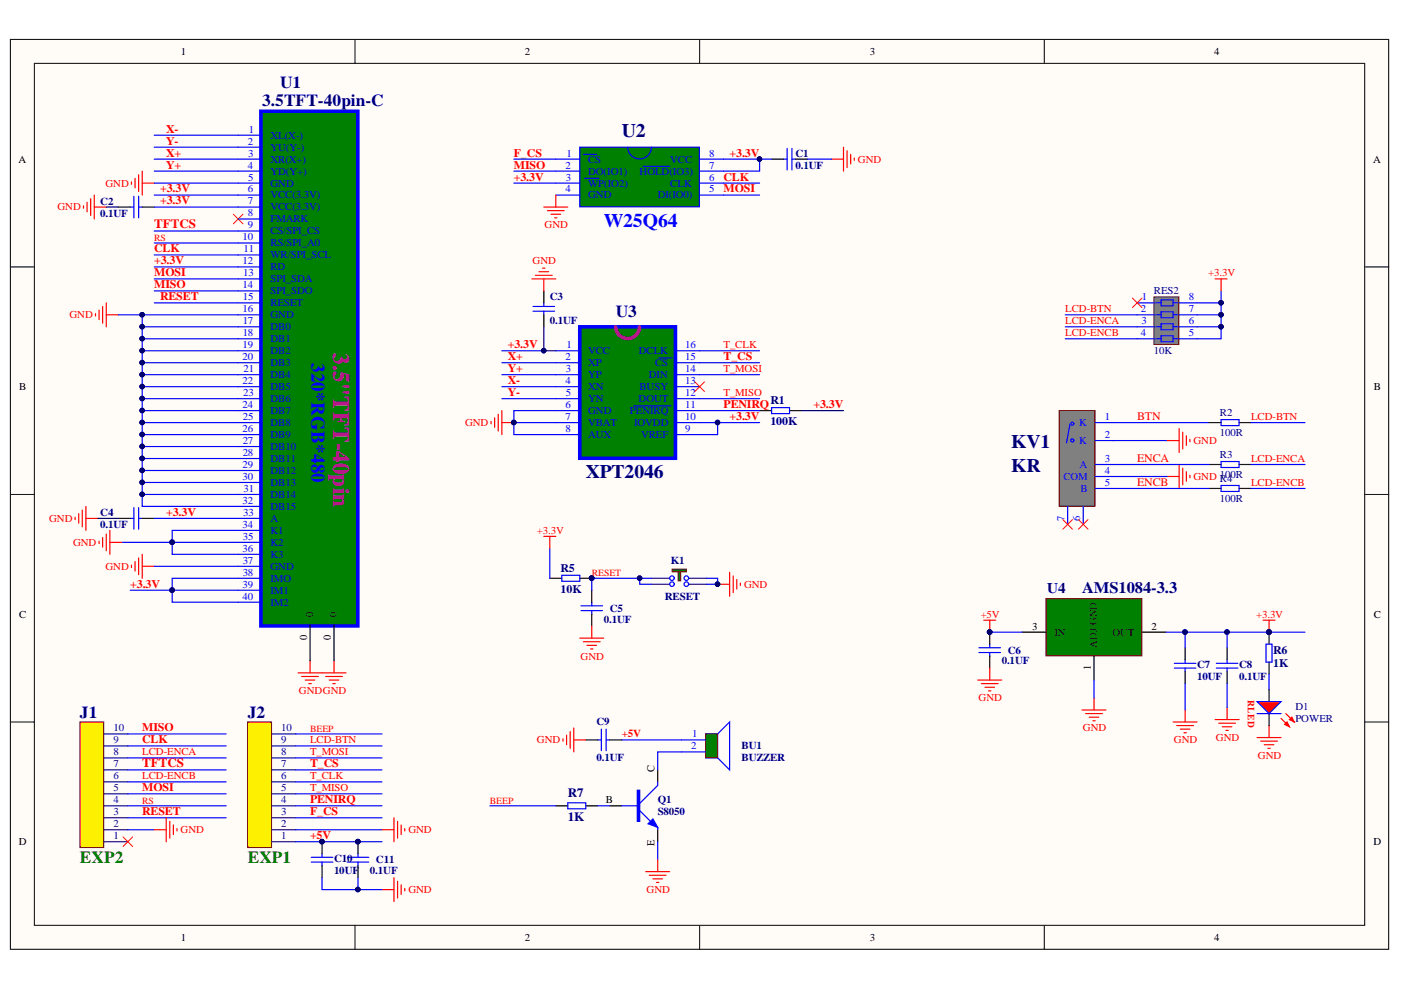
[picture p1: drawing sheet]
<svg xmlns="http://www.w3.org/2000/svg" width="297mm" height="210mm" viewBox="0 0 297 210" stroke-linecap="round" stroke-linejoin="round" font-family="sans-serif">
<g fill="#fffcf8" stroke="#000" stroke-width=".21">
<path d="M2.2 8.4h292.2v192.9h-292.2z"/>
<path d="M7.3 13.4h282v182.8h-282z"/>
</g>
<path d="M75.3 8.4v5M148.3 8.4v5M221.4 8.4v5M2.2 56.6h5.1M289.4 56.6h5.1M2.2 104.8h5.1M289.4 104.8h5.1M2.2 153.1h5.1M289.4 153.1h5.1M75.3 196.2v5.1M148.3 196.2v5.1M221.4 196.2v5.1" fill="none" stroke="#000" stroke-width=".21"/>
<g fill="none" stroke="#f00" stroke-width=".25">
<path d="M27.9 38.6v.5M28.6 37.8v2M29.4 37v3.6M30.2 36.3v5.1M30.2 38.8h2.5M17.7 43.6v.6M18.5 42.9v2M19.2 42.1v3.6M20 41.4v5M20 43.9h2.5M20.2 66.5v.5M21 65.7v2.1"/>
<path d="M21.8 65v3.5M22.5 64.2v5.1M22.5 66.8h2.6M15.9 109.7v.5M16.7 108.9v2M17.4 108.1v3.6M18.2 107.4v5.1M18.2 109.9h2.6M27.9 119.8v.5M28.6 119.1v2M29.4 118.3v3.5M30.2 117.5v5.1"/>
<path d="M30.2 120.1h2.5M63.2 142.7h10.2M64 143.4h3.5M64.7 144.2h2.1M65.5 145h.5M65.7 140.1v2.6M69 143.4h3.6M69.8 144.2h2M70.6 145h.5M70.8 140.1v2.6"/>
</g>
<g fill="none" stroke="#00f" stroke-width=".25">
<path d="M32.7 28.7h17.8M32.7 31.2h17.8M32.7 33.7h17.8M32.7 36.3h17.8M32.7 38.8h17.8M27.6 43.9h.8M28.4 41.6v4.6M29.4 43.9h.8M29.4 41.6v4.6M32.7 43.9h17.8M32.7 41.4h17.8M32.7 49h17.8"/>
<path d="M32.7 51.5h17.8M32.7 54.1h17.8M32.7 56.6h17.8M32.7 59.1h17.8M25.1 66.8h25.4M30.2 66.8v40.6h20.3M30.2 69.3h20.3M30.2 71.8h20.3M30.2 74.4h20.3M30.2 76.9h20.3M30.2 79.4h20.3M32.7 64.2h17.8"/>
<path d="M30.2 82h20.3M30.2 84.5h20.3M30.2 87.1h20.3M30.2 89.6h20.3M30.2 92.1h20.3M30.2 94.7h20.3M30.2 97.2h20.3M30.2 99.8h20.3M25.8 115h24.7M27.6 109.9h.8M28.4 107.6v4.6M29.4 107.6v4.6"/>
<path d="M29.4 109.9h.8M30.2 102.3h20.3M30.2 104.8h20.3M32.7 109.9h17.8M50.5 112.5h-14v5h14M27.6 125.1h22.9M32.7 120.1h17.8M50.5 122.6h-14v5.1h14"/>
</g>
<path d="M25.1 43.9h2.5M30.2 43.9h2.5M25.1 109.9h2.5M30.2 109.9h2.5" fill="none" stroke="#000" stroke-width=".25"/>
<g fill="#000080" stroke="#000080" stroke-width=".21">
<circle cx="30.1" cy="66.7" r=".48"/>
<circle cx="30.1" cy="69.3" r=".48"/>
<circle cx="30.1" cy="71.8" r=".48"/>
<circle cx="30.1" cy="74.3" r=".48"/>
<circle cx="30.1" cy="76.9" r=".48"/>
<circle cx="30.1" cy="79.4" r=".48"/>
<circle cx="30.1" cy="82" r=".48"/>
<circle cx="30.1" cy="84.5" r=".48"/>
<circle cx="30.1" cy="87" r=".48"/>
<circle cx="30.1" cy="89.6" r=".48"/>
<circle cx="30.1" cy="92.1" r=".48"/>
<circle cx="30.1" cy="94.7" r=".48"/>
<circle cx="30.1" cy="97.2" r=".48"/>
<circle cx="30.1" cy="99.7" r=".48"/>
<circle cx="30.1" cy="102.3" r=".48"/>
<circle cx="30.1" cy="104.8" r=".48"/>
<circle cx="36.5" cy="115" r=".48"/>
<circle cx="36.5" cy="125.1" r=".48"/>
</g>
<path d="M22.5 43.9h2.6M20.8 109.9h4.3" fill="none" stroke="#000080" stroke-width=".25"/>
<path d="M49.5 45.4l2 2.1M51.5 45.4l-2 2.1" fill="none" stroke="#f00" stroke-width=".21"/>
<path d="M55.3 23.6h20.6v109.1h-20.6z" fill="#008000" stroke="#00f" stroke-width=".75"/>
<g fill="none" stroke="#00f" stroke-width=".25">
<path d="M50.5 28.7h5.1M50.5 31.2h5.1M50.5 33.7h5.1M50.5 36.3h5.1M50.5 38.8h5.1M50.5 41.4h5.1M50.5 43.9h5.1M50.5 46.4h5.1M50.5 49h5.1M50.5 51.5h5.1M50.5 54.1h5.1M50.5 56.6h5.1"/>
<path d="M50.5 59.1h5.1M32.7 61.7h22.9M50.5 64.2h5.1M50.5 66.8h5.1M50.5 69.3h5.1M50.5 71.8h5.1M50.5 74.4h5.1M50.5 76.9h5.1M50.5 79.4h5.1M50.5 82h5.1M50.5 84.5h5.1M50.5 87.1h5.1"/>
<path d="M50.5 89.6h5.1M50.5 92.1h5.1M50.5 94.7h5.1M50.5 97.2h5.1M50.5 99.8h5.1M50.5 102.3h5.1M50.5 104.8h5.1M50.5 107.4h5.1M50.5 109.9h5.1M50.5 112.5h5.1M50.5 115h5.1M50.5 117.5h5.1"/>
<path d="M50.5 120.1h5.1M50.5 122.6h5.1M50.5 125.1h5.1M50.5 127.7h5.1"/>
</g>
<path d="M65.7 132.5v7.6M70.8 132.5v7.6" fill="none" stroke="#000" stroke-width=".25"/>
<path d="M52.5 153.1h5.1v26.6h-5.1z" fill="#fdf101" stroke="#800000" stroke-width=".25"/>
<path d="M57.6 158.2h5.1M57.6 155.6h5.1M57.6 178.5h5.1M57.6 175.9h5.1M57.6 173.4h5.1M57.6 170.8h5.1M57.6 168.3h5.1M57.6 165.8h5.1M57.6 163.2h5.1M57.6 160.7h5.1" fill="none" stroke="#11037f" stroke-width=".25"/>
<path d="M16.9 153.1h5.1v26.6h-5.1z" fill="#fdf101" stroke="#800000" stroke-width=".25"/>
<path d="M22 158.2h5.1M22 155.6h5.1M22 178.5h5.1M22 175.9h5.1M22 173.4h5.1M22 170.8h5.1M22 168.3h5.1M22 165.8h5.1M22 163.2h5.1M22 160.7h5.1" fill="none" stroke="#11037f" stroke-width=".25"/>
<g fill="none" stroke="#00f" stroke-width=".25">
<path d="M27.1 158.2h20.8M27.1 155.6h20.8M62.7 158.2h18.3M62.7 155.6h18.3M27.1 160.7h20.8M27.1 165.8h20.8M27.1 170.8h20.8M27.1 173.4h20.8M27.1 175.9h5.6M27.1 163.2h20.8M27.1 168.3h20.8M62.7 178.5h18.3"/>
<path d="M62.7 160.7h18.3M62.7 165.8h18.3M62.7 170.8h18.3M62.7 173.4h18.3M62.7 175.9h18.3M62.7 163.2h18.3M62.7 168.3h18.3M66 182.8h4.6M66 181.8h4.6M68.3 186.1v2.5h12.7M68.3 181v.8M68.3 182.8v.7"/>
<path d="M73.6 182.8h4.6M73.6 181.8h4.6M75.9 181v.8M75.9 182.8v.7M75.9 186.1v2.5"/>
</g>
<g fill="#000080" stroke="#000080" stroke-width=".21">
<circle cx="68.3" cy="178.4" r=".48"/>
<circle cx="75.9" cy="178.4" r=".49"/>
<circle cx="75.9" cy="188.6" r=".49"/>
</g>
<g fill="none" stroke="#f00" stroke-width=".25">
<path d="M32.7 175.9h2.5M35.2 173.4v5.1M36 174.1v3.6M36.8 174.9v2M37.5 175.7v.5M81 175.9h2.5M83.5 173.4v5.1M84.3 174.1v3.6M85.1 174.9v2M85.8 175.7v.5M81 188.6h2.5M83.5 186.1v5.1"/>
<path d="M84.3 186.8v3.6M85.1 187.6v2M85.8 188.4v.5"/>
</g>
<path d="M26.1 177.5l2 2M28.1 177.5l-2 2" fill="none" stroke="#f00" stroke-width=".21"/>
<path d="M68.3 178.5v2.5M75.9 178.5v2.5M68.3 183.5v2.6M75.9 183.5v2.6" fill="none" stroke="#000" stroke-width=".25"/>
<path d="M122.9 31.2h25.4v12.6h-25.4z" fill="#008000" stroke="#00f" stroke-width=".25"/>
<g fill="none" stroke="#00f" stroke-width=".25">
<path d="M117.8 33.7h5.1M117.8 36.3h5.1M117.8 38.8h5.1M123.7 32.7h2.8M123.9 37.8h3.1M136.4 35.3h5.6M138.1 31.2a2.52 2.52 0 0 1-2.5 2.5 2.52 2.52 0 0 1-2.5-2.5M148.3 33.7h5.1M148.3 36.3h5.1M148.3 38.8h5.1M166.1 33.7h.8M166.9 31.5v4.5"/>
<path d="M167.9 33.7h.8M167.9 31.5v4.5M117.8 41.4h5.1M148.3 41.4h5.1"/>
</g>
<path d="M176.3 33.7h2.5M178.8 31.2v5.1M179.6 32v3.5M180.4 32.7v2.1M181.1 33.5v.5M115.3 43.9h5.1M116.1 44.7h3.5M116.8 45.4h2.1M117.6 46.2h.5M117.8 41.4v2.5" fill="none" stroke="#f00" stroke-width=".25"/>
<path d="M163.6 33.7h2.5M168.7 33.7h2.5" fill="none" stroke="#000" stroke-width=".25"/>
<path d="M122.9 69.3h20.3v27.9h-20.3z" fill="#008000" stroke="#00f" stroke-width=".75"/>
<path d="M135.6 69.3a2.52 2.52 0 0 1-2.5 2.5 2.52 2.52 0 0 1-2.6-2.5" fill="none" stroke="#bf00bf" stroke-width=".75"/>
<g fill="none" stroke="#00f" stroke-width=".25">
<path d="M108.9 38.8h8.9M108.9 33.7h8.9M108.9 36.3h8.9M153.4 33.7h10.2M153.4 38.8h7.6M161 33.7v2.6h-7.6M171.2 33.7h5.1M153.4 41.4h7.6M106.4 74.4h8.9M106.4 76.9h16.5M106.4 79.4h16.5M113 66h4.6"/>
<path d="M113 65h4.6M115.3 64.2v.8M115.3 66v.8M117.8 74.4h5.1M139.7 75.9h2.8M143.3 74.4h17.7M143.3 76.9h17.7M143.3 79.4h17.7M106.4 82h16.5M106.4 84.5h16.5M108.9 89.6h14M122.9 87.1h-14v5h14"/>
<path d="M134.4 86h7.8M143.3 89.6h17.7M143.3 82h5M143.3 84.5h17.7M143.3 87.1h17.7M152.2 89.6v2.5h-8.9M163.6 86.4h3.8v1.3h-3.8zM120.4 170.2h3.8v1.3h-3.8zM131.8 170.8h3.8M135.6 171.9l2.3 2.2M139.4 165.8v.7l-3.8 3.8M139.4 175.4v.5"/>
</g>
<path d="M112.8 59.1h5M113.5 58.4h3.6M114.3 57.6h2M115 56.8h.6M115.3 59.1v2.6M104.1 89.3v.6M104.9 88.6v2M105.6 87.8v3.6M106.4 87.1v5M106.4 89.6h2.5" fill="none" stroke="#f00" stroke-width=".25"/>
<g fill="#000080" stroke="#000080" stroke-width=".21">
<circle cx="108.9" cy="89.6" r=".48"/>
<circle cx="161" cy="33.7" r=".48"/>
<circle cx="152.1" cy="89.6" r=".48"/>
<circle cx="115.3" cy="74.3" r=".48"/>
</g>
<path d="M115.3 61.7v2.5M115.3 66.8v2.5M161 87.1h2.6M167.4 87.1h2.5M117.8 170.8h2.6M124.2 170.8h2.5M129.3 170.8h2.5M139.4 163.2v2.6M139.4 175.9v2.6" fill="none" stroke="#000" stroke-width=".25"/>
<path d="M115.3 69.3v5.1h2.5M169.9 87.1h8.9" fill="none" stroke="#000080" stroke-width=".25"/>
<path d="M147.3 81l2.1 2M149.4 81l-2.1 2" fill="none" stroke="#f00" stroke-width=".21"/>
<path d="M135.1 167.5h.5v6.6h-.5z" fill-rule="evenodd" fill="#00f"/>
<path d="M135.1 167.5h.5v6.6h-.5z" fill="none" stroke="#00f" stroke-width=".25"/>
<path d="M137.4 174.7l1-1.1 1 1.8z" fill="#00f"/>
<path d="M149.6 155.6h2.6v5.1h-2.6zM152.2 155.6l2.5-2.5v10.1l-2.5-2.5M137.4 174.7l1-1.1 1 1.8z" fill="none" stroke="#00f" stroke-width=".25"/>
<path d="M149.6 155.6h2.5v5h-2.5z" fill="#008000" stroke="#800000" stroke-width=".21"/>
<g fill="none" stroke="#00f" stroke-width=".25">
<path d="M207.6 138.4h4.5M207.6 137.3h4.5M209.8 136.6v.7M209.8 138.4v.7M251.3 139.9v.7M260.2 139.9v.7M268.4 136.6h1.3v3.8h-1.3zM126.7 156.9h.8M127.5 154.6v4.6M128.5 156.9h.8M128.5 154.6v4.6M131.8 156.9h17.8"/>
<path d="M149.6 159.4h-10.2v3.8M249 141.7h4.6M249 140.6h4.6M251.3 141.7v.7M257.9 141.7h4.6M257.9 140.6h4.6M260.2 141.7v.7M103.9 170.8h13.9M126.7 170.8h2.6M139.4 178.5v3.8"/>
</g>
<g fill="none" stroke="#f00" stroke-width=".25">
<path d="M119.4 156.6v.5M120.1 155.9v2M120.9 155.1v3.6M121.7 154.3v5.1M121.7 156.9h2.5M207.3 144.2h5.1M208.1 145h3.5M208.8 145.7h2.1M209.6 146.5h.5M209.8 141.7v2.5M229.4 150.5h5.1M230.2 151.3h3.5"/>
<path d="M230.9 152.1h2.1M231.7 152.8h.5M232 148v2.5M248.7 153.1h5.1M249.5 153.8h3.6M250.3 154.6h2M251 155.4h.5M251.3 150.5v2.6M257.6 152.6h5.1M258.4 153.3h3.5M259.2 154.1h2M259.9 154.9h.5"/>
<path d="M260.2 150v2.6M136.9 184.8h5.1M137.7 185.6h3.5M138.4 186.3h2.1M139.2 187.1h.5M139.4 182.3v2.5"/>
</g>
<path d="M209.8 134v2.6M209.8 139.1v2.6M251.3 137.3v2.6M260.2 137.3v2.6M269.1 134v2.6M124.2 156.9h2.5M129.3 156.9h2.5M251.3 142.4v2.6M260.2 142.4v2.6M269.1 140.4v2.5" fill="none" stroke="#000" stroke-width=".25"/>
<g fill="#000080" stroke="#000080" stroke-width=".21">
<circle cx="209.8" cy="134" r=".48"/>
<circle cx="269" cy="134" r=".48"/>
</g>
<path d="M221.8 126.9h20.3v12.2h-20.3z" fill="#008000" stroke="#800000" stroke-width=".25"/>
<path d="M216.7 134h5.1M232 139.1v5.1M242.1 134h5.1M269.1 146.2v2.6M269.1 151.3v2.5" fill="none" stroke="#000" stroke-width=".25"/>
<path d="M266.5 156.4h5.1M267.3 157.1h3.5M268 157.9h2.1M268.8 158.7h.5M269.1 153.8v2.6" fill="none" stroke="#f00" stroke-width=".25"/>
<path d="M209.8 134h6.9M251.3 134v3.3M232 144.2v3.8M251.3 145v5.5M260.2 145v5M269.1 142.9v3.3" fill="none" stroke="#00f" stroke-width=".25"/>
<g fill="#000080" stroke="#000080" stroke-width=".21">
<circle cx="209.8" cy="134" r=".48"/>
<circle cx="251.2" cy="134" r=".49"/>
</g>
<path d="M266.5 148.8h5.1l-2.5 2.5z" fill="#f00"/>
<path d="M266.5 148.8h5.1l-2.5 2.5z" fill="none" stroke="#00f" stroke-width=".25"/>
<path d="M271.6 152.3l1.8 1.8M272.6 151.3l1.8 1.8" fill="none" stroke="#f00" stroke-width=".25"/>
<path d="M272.4 153.6l.5-.5 .5 1z" fill="#f00"/>
<path d="M272.4 153.6l.5-.5 .5 1z" fill="none" stroke="#f00" stroke-width=".25"/>
<path d="M273.4 152.6l.5-.5 .5 1z" fill="#f00"/>
<g fill="none" stroke="#f00" stroke-width=".25">
<path d="M122.9 135.3h5.1M123.7 136.1h3.5M124.4 136.8h2.1M125.2 137.6h.5M125.5 132.8v2.5M152.2 123.9h2.5M154.7 121.3v5.1M155.5 122.1v3.6M156.2 122.9v2M157 123.6v.5M208.6 131.5h2.5M209.8 131.5v2.5"/>
<path d="M267.8 131.5h2.5M269.1 131.5v2.5M273.4 152.6l.5-.5 .5 1z"/>
</g>
<path d="M119.1 122h3.8v1.2h-3.8zM123.2 129.5h4.6M123.2 128.4h4.6M125.5 127.7v.7M125.5 129.5v.7M247.2 134h13M276.7 134h-16.5v3.3M266.5 151.3h5.1" fill="none" stroke="#00f" stroke-width=".25"/>
<g fill="#000080" stroke="#000080" stroke-width=".21">
<circle cx="251.2" cy="134" r=".49"/>
<circle cx="260.1" cy="134" r=".48"/>
<circle cx="269" cy="134" r=".48"/>
<circle cx="209.8" cy="134" r=".48"/>
<circle cx="125.4" cy="122.6" r=".48"/>
<circle cx="152.1" cy="123.9" r=".48"/>
</g>
<path d="M116.6 122.6h2.5M122.9 122.6h2.6M125.5 125.1v2.6M125.5 130.2v2.6" fill="none" stroke="#000" stroke-width=".25"/>
<path d="M143.8 121.2h.5v2h-.5z" fill="#008000" stroke="#800000" stroke-width=".21"/>
<path d="M138.2 122.6h3.8M146.1 122.6h3.8" fill="none" stroke="#11037f" stroke-width=".25"/>
<path d="M142.5 120.7h3v.5h-3z" fill="#008000" stroke="#800000" stroke-width=".21"/>
<g fill="none" stroke="#00f" stroke-width=".25">
<path d="M116.6 116.3v6.3M135.6 122.6v1.3h2.6M138.2 122.6h-12.7v2.5M149.9 122.6h2.3v1.3h-2.3"/>
<circle cx="142.5" cy="122.6" r=".48"/>
<circle cx="142.5" cy="123.9" r=".48"/>
<circle cx="145.5" cy="122.6" r=".48"/>
<circle cx="145.5" cy="123.9" r=".48"/>
</g>
<path d="M138.2 123.9h3.8M146.1 123.9h3.8" fill="none" stroke="#11037f" stroke-width=".25"/>
<g fill="#000080" stroke="#000080" stroke-width=".21">
<circle cx="135.6" cy="122.6" r=".48"/>
<circle cx="125.4" cy="122.6" r=".48"/>
<circle cx="152.1" cy="123.9" r=".48"/>
</g>
<path d="M115.3 113.7h2.5M116.6 113.7v2.6" fill="none" stroke="#f00" stroke-width=".25"/>
<path d="M224.6 87.1h7.6v20.2h-7.6z" fill="#808080" stroke="#800000" stroke-width=".25"/>
<g fill="none" stroke="#00f" stroke-width=".25">
<path d="M226.9 89.9l-.8 4M232.2 89.6h24.2M232.2 93.4h15.3M232.2 98.5h24.2M258.9 97.9h3.8v1.2h-3.8zM258.9 89h3.8v1.2h-3.8zM265.3 89.6h11.4M265.3 98.5h11.4M226.4 107.4v3.8M229.7 107.4v3.8M232.2 101h15.3M232.2 103.6h24.2"/>
<path d="M258.9 102.9h3.8v1.3h-3.8zM265.3 103.6h11.4"/>
<circle cx="227.4" cy="93.4" r=".33"/>
<circle cx="227.4" cy="89.8" r=".33"/>
</g>
<path d="M247.5 93.4h2.5M250 90.9v5M250 98.5v5.1M250.8 91.6v3.6M250.8 99.2v3.6M251.5 92.4v2M252.3 93.2v.5M247.5 101h2.5M251.5 100v2M252.3 100.8v.5" fill="none" stroke="#f00" stroke-width=".25"/>
<path d="M225.3 110.2l2.1 2M227.4 110.2l-2.1 2M228.7 110.2l2 2M230.7 110.2l-2 2" fill="none" stroke="#f00" stroke-width=".21"/>
<path d="M256.4 98.5h2.5M256.4 89.6h2.5M262.7 98.5h2.6M262.7 89.6h2.6M256.4 103.6h2.5M262.7 103.6h2.6" fill="none" stroke="#000" stroke-width=".25"/>
<path d="M244.7 62.9h5.3v10.1h-5.3z" fill="#808080" stroke="#800000" stroke-width=".21"/>
<g fill="none" stroke="#00f" stroke-width=".25">
<path d="M225.9 66.8h19M225.9 69.3h19M225.9 71.8h19M241.1 64.2h3.8M245.2 64.2h1M245.2 66.7h1M245.2 69.3h1M245.2 71.8h1M246.2 63.6h2.5v1.2h-2.5zM246.2 66.1h2.5v1.3h-2.5zM246.2 68.7h2.5v1.2h-2.5zM246.2 71.2h2.5v1.3h-2.5z"/>
<path d="M248.7 64.2h1M248.7 66.7h1M248.7 69.3h1M248.7 71.8h1M250 64.2h8.9M250 66.8h8.9M250 69.3h8.9M258.9 61.7v10.1h-8.9"/>
</g>
<g fill="#000080" stroke="#000080" stroke-width=".21">
<circle cx="258.9" cy="69.3" r=".48"/>
<circle cx="258.9" cy="66.7" r=".48"/>
<circle cx="258.9" cy="64.2" r=".48"/>
</g>
<path d="M257.6 59.1h2.6M258.9 59.1v2.6M21 114.7v.5M21.8 114v2M22.5 113.2v3.6M23.3 112.5v5M23.3 115h2.5" fill="none" stroke="#f00" stroke-width=".25"/>
<path d="M240.1 63.2l2 2M242.1 63.2l-2 2" fill="none" stroke="#f00" stroke-width=".21"/>
<text font-size="5" fill="#f0f" x="70.7" y="74.9" transform="rotate(90 70.7 74.9)">3.5&quot;TFT-40pin</text>
<g font-size="4.1" fill="#000080">
<text x="131.8" y="29">U2</text>
<text x="214.4" y="95">KV1</text>
<text x="124.2" y="101.3">XPT2046</text>
<text x="214.4" y="100.1">KR</text>
</g>
<g font-size="4.1" fill="#00f">
<text x="128" y="48">W25Q64</text>
<text x="66.1" y="76.9" transform="rotate(90 66.1 76.9)">320*RGB*480</text>
</g>
<g font-size="3.6" fill="#000080">
<text x="55.6" y="22.5">3.5TFT-40pin-C</text>
<text x="59.4" y="18.7">U1</text>
<text x="130.5" y="67.1">U3</text>
<text x="16.9" y="152.2">J1</text>
<text x="52.5" y="152.2">J2</text>
</g>
<g font-size="3.6" fill="#008000">
<text x="16.9" y="182.9">EXP2</text>
<text x="52.5" y="182.9">EXP1</text>
</g>
<text font-size="3.4" fill="#000080" x="229.4" y="125.6">AMS1084-3.3</text>
<text font-size="3.1" fill="#000080" x="222" y="125.6">U4</text>
<g font-size="2.7" fill="#f00">
<text x="32.7" y="48.3">TFTCS</text>
<text x="30.2" y="162.6">TFTCS</text>
</g>
<g font-size="2.7" fill="#000080">
<text x="120.4" y="168.9">R7</text>
<text x="120.4" y="174">1K</text>
</g>
<g font-size="2.5" fill="#f00">
<text x="35.2" y="28.1">X-</text>
<text x="35.2" y="30.7">Y-</text>
<text x="35.2" y="33.2">X+</text>
<text x="35.2" y="35.7">Y+</text>
<text x="108.9" y="33.2">F_CS</text>
<text x="108.9" y="35.7">MISO</text>
<text x="154.7" y="33.2">+3.3V</text>
<text x="34" y="40.8">+3.3V</text>
<text x="108.9" y="38.3">+3.3V</text>
<text x="153.4" y="38.3">CLK</text>
<text x="153.4" y="40.8">MOSI</text>
<text x="34" y="43.4">+3.3V</text>
<text x="32.7" y="53.5">CLK</text>
<text x="32.7" y="56">+3.3V</text>
<text x="32.7" y="58.6">MOSI</text>
<text x="32.7" y="61.1">MISO</text>
<text x="34" y="63.7">RESET</text>
<text x="107.7" y="73.8">+3.3V</text>
<text x="107.7" y="76.4">X+</text>
<text x="153.4" y="76.4">T_CS</text>
<text x="107.7" y="78.9">Y+</text>
<text x="107.7" y="81.4">X-</text>
<text x="107.7" y="84">Y-</text>
<text x="153.4" y="86.5">PENIRQ</text>
<text x="154.7" y="89.1">+3.3V</text>
<text x="172.5" y="86.5">+3.3V</text>
<text x="241.1" y="89.1">BTN</text>
<text x="241.1" y="97.9">ENCA</text>
<text x="241.1" y="103">ENCB</text>
<text x="35.2" y="109.4">+3.3V</text>
<text x="27.6" y="124.6">+3.3V</text>
<text x="30.2" y="155.1">MISO</text>
<text x="30.2" y="157.6">CLK</text>
<text x="30.2" y="167.8">MOSI</text>
<text x="65.7" y="162.7">T_CS</text>
<text x="30.2" y="172.8">RESET</text>
<text x="65.7" y="170.3">PENIRQ</text>
<text x="65.7" y="172.8">F_CS</text>
<text x="65.7" y="177.9">+5V</text>
</g>
<g font-size="2.5" fill="#000080">
<text x="163.3" y="85.6">R1</text>
<text x="163.3" y="90.2">100K</text>
<text x="118.9" y="121.2">R5</text>
<text x="118.9" y="125.7">10K</text>
<text x="270" y="138.6">R6</text>
<text x="270" y="141.4">1K</text>
</g>
<g font-size="2.3" fill="#000080">
<text x="168.7" y="33.2">C1</text>
<text x="168.7" y="35.8">0.1UF</text>
<text x="21.3" y="43.4">C2</text>
<text x="21.3" y="45.9">0.1UF</text>
<text x="116.6" y="63.7">C3</text>
<text x="116.6" y="68.8">0.1UF</text>
<text x="21.3" y="109.4">C4</text>
<text x="21.3" y="111.9">0.1UF</text>
<text x="142.2" y="119.5">K1</text>
<text x="128" y="132">0.1UF</text>
<text x="129.3" y="129.7">C5</text>
<text x="141" y="127.2">RESET</text>
<text x="212.4" y="140.9">0.1UF</text>
<text x="213.7" y="138.6">C6</text>
<text x="253.8" y="141.6">C7</text>
<text x="262.7" y="141.6">C8</text>
<text x="253.8" y="144.2">10UF</text>
<text x="262.7" y="144.2">0.1UF</text>
<text x="126.5" y="153.8">C9</text>
<text x="126.5" y="161.4">0.1UF</text>
<text x="157.2" y="158.9">BU1</text>
<text x="157.2" y="161.4">BUZZER</text>
<text x="139.4" y="170.3">Q1</text>
<text x="139.4" y="172.9">S8050</text>
<text x="70.8" y="182.8">C10</text>
<text x="70.8" y="185.3">10UF</text>
<text x="78.4" y="185.3">0.1UF</text>
<text x="79.7" y="183">C11</text>
</g>
<g font-size="2.3" fill="#00f">
<text x="225.7" y="110.5" transform="rotate(-90 225.7 110.5)">7</text>
<text x="229" y="110.5" transform="rotate(-90 229 110.5)">6</text>
</g>
<g font-size="2.3">
<text x="66.4" y="130.7" transform="rotate(-90 66.4 130.7)">0</text>
<text x="71.4" y="130.7" transform="rotate(-90 71.4 130.7)">0</text>
<text x="65.1" y="135.6" transform="rotate(-90 65.1 135.6)">0</text>
<text x="70.2" y="135.6" transform="rotate(-90 70.2 135.6)">0</text>
<text x="232.6" y="137.3" transform="rotate(-90 232.6 137.3)">ADJ/GND</text>
<text x="231.3" y="142.1" transform="rotate(-90 231.3 142.1)">1</text>
<text x="138.8" y="163.7" transform="rotate(-90 138.8 163.7)">C</text>
<text x="138.8" y="179.3" transform="rotate(-90 138.8 179.3)">E</text>
</g>
<text font-size="2.3" fill="#f00" x="131.8" y="156.4">+5V</text>
<g font-size="2.2">
<text x="38.3" y="11.6">1</text>
<text x="111.3" y="11.6">2</text>
<text x="184.5" y="11.6">3</text>
<text x="257.4" y="11.6">4</text>
<text x="4" y="34.5">A</text>
<text x="291.1" y="34.5">A</text>
<text x="4.1" y="82.7">B</text>
<text x="291.3" y="82.7">B</text>
<text x="4.1" y="130.9">C</text>
<text x="291.3" y="130.9">C</text>
<text x="218.9" y="133.5">3</text>
<text x="223.6" y="134.8">IN</text>
<text x="235.9" y="134.8">OUT</text>
<text x="244.2" y="133.5">2</text>
<text x="128.4" y="170.3">B</text>
<text x="4" y="179.2">D</text>
<text x="291.2" y="179.2">D</text>
<text x="38.3" y="199.5">1</text>
<text x="111.3" y="199.5">2</text>
<text x="184.5" y="199.5">3</text>
<text x="257.4" y="199.5">4</text>
</g>
<g font-size="2.2" fill="#00f">
<text x="52.7" y="28.1">1</text>
<text x="57.4" y="29.4">XL(X-)</text>
<text x="52.5" y="30.7">2</text>
<text x="52.5" y="35.7">4</text>
<text x="52.6" y="33.2">3</text>
<text x="57.4" y="31.9">YU(Y-)</text>
<text x="57.4" y="34.5">XR(X+)</text>
<text x="119.9" y="35.7">2</text>
<text x="120.1" y="33.2">1</text>
<text x="124.7" y="34.5">CS</text>
<text x="142.1" y="34.5">VCC</text>
<text x="150.4" y="35.7">7</text>
<text x="150.4" y="33.2">8</text>
<text x="52.5" y="40.8">6</text>
<text x="52.6" y="38.3">5</text>
<text x="57.4" y="37">YD(Y+)</text>
<text x="57.4" y="39.5">GND</text>
<text x="119.9" y="40.8">4</text>
<text x="120" y="38.3">3</text>
<text x="124.7" y="37">DO(IO1)</text>
<text x="124.7" y="39.5">WP(IO2)</text>
<text x="135.6" y="37">HOLD(IO3)</text>
<text x="142.1" y="39.5">CLK</text>
<text x="150.4" y="40.8">5</text>
<text x="150.4" y="38.3">6</text>
<text x="52.6" y="43.4">7</text>
<text x="52.6" y="45.9">8</text>
<text x="57.4" y="42.1">VCC(3.3V)</text>
<text x="57.4" y="44.6">VCC(3.3V)</text>
<text x="57.4" y="47.2">FMARK</text>
<text x="124.7" y="42.1">GND</text>
<text x="139.4" y="42.1">DI(IO0)</text>
<text x="51.4" y="51">10</text>
<text x="51.6" y="53.5">11</text>
<text x="52.5" y="48.4">9</text>
<text x="57.4" y="49.7">CS/SPI_CS</text>
<text x="57.4" y="52.2">RS/SPI_A0</text>
<text x="51.4" y="56">12</text>
<text x="51.5" y="58.6">13</text>
<text x="57.4" y="54.8">WR/SPI_SCL</text>
<text x="57.4" y="57.3">RD</text>
<text x="57.4" y="59.9">SPI_SDA</text>
<text x="51.4" y="61.1">14</text>
<text x="51.5" y="63.7">15</text>
<text x="57.4" y="62.4">SPI_SDO</text>
<text x="57.4" y="64.9">RESET</text>
<text x="242.1" y="63.7">1</text>
<text x="252" y="63.7">8</text>
<text x="51.4" y="66.2">16</text>
<text x="51.5" y="68.7">17</text>
<text x="51.5" y="71.3">18</text>
<text x="57.4" y="67.5">GND</text>
<text x="57.4" y="70">DB0</text>
<text x="241.9" y="66.2">2</text>
<text x="241.9" y="71.3">4</text>
<text x="242" y="68.7">3</text>
<text x="252" y="71.3">5</text>
<text x="252" y="68.7">6</text>
<text x="252" y="66.2">7</text>
<text x="51.4" y="73.8">19</text>
<text x="51.4" y="76.4">20</text>
<text x="57.4" y="72.6">DB1</text>
<text x="57.4" y="75.1">DB2</text>
<text x="57.4" y="77.6">DB3</text>
<text x="119.9" y="76.4">2</text>
<text x="120.1" y="73.8">1</text>
<text x="124.7" y="75.1">VCC</text>
<text x="124.7" y="77.6">XP</text>
<text x="135.4" y="75.1">DCLK</text>
<text x="138.9" y="77.6">CS</text>
<text x="145.3" y="76.4">15</text>
<text x="145.3" y="73.8">16</text>
<text x="51.4" y="81.4">22</text>
<text x="51.5" y="84">23</text>
<text x="51.6" y="78.9">21</text>
<text x="57.4" y="80.2">DB4</text>
<text x="57.4" y="82.7">DB5</text>
<text x="119.9" y="81.4">4</text>
<text x="119.9" y="84">5</text>
<text x="120" y="78.9">3</text>
<text x="124.7" y="80.2">YP</text>
<text x="124.7" y="82.7">XN</text>
<text x="135.6" y="82.7">BUSY</text>
<text x="137.6" y="80.2">DIN</text>
<text x="145.3" y="84">12</text>
<text x="145.3" y="81.4">13</text>
<text x="145.3" y="78.9">14</text>
<text x="51.4" y="86.5">24</text>
<text x="51.5" y="89.1">25</text>
<text x="57.4" y="85.2">DB6</text>
<text x="57.4" y="87.8">DB7</text>
<text x="119.9" y="86.5">6</text>
<text x="119.9" y="89.1">7</text>
<text x="124.7" y="85.2">YN</text>
<text x="124.7" y="87.8">GND</text>
<text x="133.5" y="87.8">PENIRQ</text>
<text x="135.4" y="85.2">DOUT</text>
<text x="145.3" y="89.1">10</text>
<text x="145.3" y="86.5">11</text>
<text x="234.2" y="89.1">1</text>
<text x="51.4" y="91.6">26</text>
<text x="51.5" y="94.1">27</text>
<text x="57.4" y="90.3">DB8</text>
<text x="57.4" y="92.9">DB9</text>
<text x="57.4" y="95.4">DB10</text>
<text x="119.9" y="91.6">8</text>
<text x="124.7" y="90.3">VBAT</text>
<text x="124.7" y="92.9">AUX</text>
<text x="134.4" y="90.3">IOVDD</text>
<text x="135.9" y="92.9">VREF</text>
<text x="145.3" y="91.6">9</text>
<text x="228.8" y="90.3">K</text>
<text x="228.8" y="94.1">K</text>
<text x="234.2" y="92.9">2</text>
<text x="51.4" y="99.2">29</text>
<text x="51.4" y="101.7">30</text>
<text x="51.5" y="96.7">28</text>
<text x="57.4" y="97.9">DB11</text>
<text x="57.4" y="100.5">DB12</text>
<text x="225.4" y="101.7">COM</text>
<text x="228.9" y="99.2">A</text>
<text x="234.2" y="97.9">3</text>
<text x="234.2" y="100.5">4</text>
<text x="51.4" y="106.8">32</text>
<text x="51.6" y="104.3">31</text>
<text x="57.4" y="103">DB13</text>
<text x="57.4" y="105.6">DB14</text>
<text x="229.1" y="104.3">B</text>
<text x="234.2" y="103">5</text>
<text x="51.4" y="111.9">34</text>
<text x="51.5" y="109.4">33</text>
<text x="57.4" y="108.1">DB15</text>
<text x="57.4" y="110.6">A</text>
<text x="57.4" y="113.2">K1</text>
<text x="51.4" y="117">36</text>
<text x="51.5" y="119.5">37</text>
<text x="51.5" y="114.4">35</text>
<text x="57.4" y="115.7">K2</text>
<text x="57.4" y="118.3">K3</text>
<text x="51.4" y="124.6">39</text>
<text x="51.5" y="122.1">38</text>
<text x="57.4" y="120.8">GND</text>
<text x="57.4" y="123.3">IMO</text>
<text x="57.4" y="125.9">IM1</text>
<text x="51.4" y="127.1">40</text>
<text x="57.4" y="128.4">IM2</text>
<text x="146.6" y="158.9">2</text>
<text x="146.8" y="156.3">1</text>
</g>
<g font-size="2.2" fill="#f00">
<text x="181.9" y="34.5">GND</text>
<text x="22.4" y="39.5">GND</text>
<text x="12.2" y="44.6">GND</text>
<text x="115.5" y="48.4">GND</text>
<text x="112.9" y="56">GND</text>
<text x="256.2" y="58.6">+3.3V</text>
<text x="14.7" y="67.5">GND</text>
<text x="225.9" y="66.2">LCD-BTN</text>
<text x="225.9" y="68.7">LCD-ENCA</text>
<text x="225.9" y="71.3">LCD-ENCB</text>
<text x="153.4" y="73.8">T_CLK</text>
<text x="153.4" y="84">T_MISO</text>
<text x="153.4" y="78.9">T_MOSI</text>
<text x="265.3" y="89.1">LCD-BTN</text>
<text x="98.6" y="90.3">GND</text>
<text x="253.1" y="94.1">GND</text>
<text x="253.1" y="101.7">GND 100R</text>
<text x="265.3" y="97.9">LCD-ENCA</text>
<text x="265.3" y="103">LCD-ENCB</text>
<text x="10.4" y="110.6">GND</text>
<text x="113.8" y="113.2">+3.3V</text>
<text x="15.5" y="115.7">GND</text>
<text x="22.4" y="120.8">GND</text>
<text x="157.7" y="124.6">GND</text>
<text x="207.9" y="130.9">+5V</text>
<text x="266.3" y="130.9">+3.3V</text>
<text x="123.1" y="139.8">GND</text>
<text x="63.4" y="147.2">GNDGND</text>
<text x="207.5" y="148.7">GND</text>
<text x="229.6" y="155.1">GND</text>
<text x="30.2" y="160.1">LCD-ENCA</text>
<text x="65.7" y="157.6">LCD-BTN</text>
<text x="65.7" y="160.1">T_MOSI</text>
<text x="113.8" y="157.6">GND</text>
<text x="248.9" y="157.6">GND</text>
<text x="257.8" y="157.1">GND</text>
<text x="266.7" y="160.9">GND</text>
<text x="30.2" y="165.2">LCD-ENCB</text>
<text x="65.7" y="165.2">T_CLK</text>
<text x="65.7" y="167.8">T_MISO</text>
<text x="38.3" y="176.6">GND</text>
<text x="86.6" y="176.6">GND</text>
<text x="86.6" y="189.3">GND</text>
<text x="137.1" y="189.3">GND</text>
</g>
<g font-size="2.2" fill="#000080">
<text x="244.7" y="62.4">RES2</text>
<text x="244.7" y="75.1">10K</text>
<text x="258.6" y="88.2">R2</text>
<text x="258.6" y="92.5">100R</text>
<text x="258.6" y="97.1">R3</text>
<text x="258.6" y="102.1">R4</text>
<text x="258.6" y="106.4">100R</text>
<text x="274.7" y="150.5">D1</text>
<text x="274.7" y="153">POWER</text>
</g>
<g font-size="2.2" fill="#11037f">
<text x="24.1" y="155.1">10</text>
<text x="59.6" y="155.1">10</text>
<text x="24.1" y="160.1">8</text>
<text x="24.1" y="157.6">9</text>
<text x="59.6" y="160.1">8</text>
<text x="59.6" y="157.6">9</text>
<text x="24.1" y="167.8">5</text>
<text x="24.1" y="165.2">6</text>
<text x="24.1" y="162.7">7</text>
<text x="59.6" y="167.8">5</text>
<text x="59.6" y="165.2">6</text>
<text x="59.6" y="162.7">7</text>
<text x="24.1" y="172.8">3</text>
<text x="24.1" y="170.3">4</text>
<text x="59.6" y="172.8">3</text>
<text x="59.6" y="170.3">4</text>
<text x="24.1" y="177.9">1</text>
<text x="24.1" y="175.4">2</text>
<text x="59.6" y="177.9">1</text>
<text x="59.6" y="175.4">2</text>
</g>
<g font-size="2" fill="#f00">
<text x="32.7" y="51.1">RS</text>
<text x="125.5" y="122.2">RESET</text>
<text x="264.6" y="148.5" transform="rotate(90 264.6 148.5)">RLED</text>
<text x="65.7" y="155.2">BEEP</text>
<text x="30.2" y="170.4">RS</text>
<text x="103.9" y="170.4">BEEP</text>
</g>
</svg>
